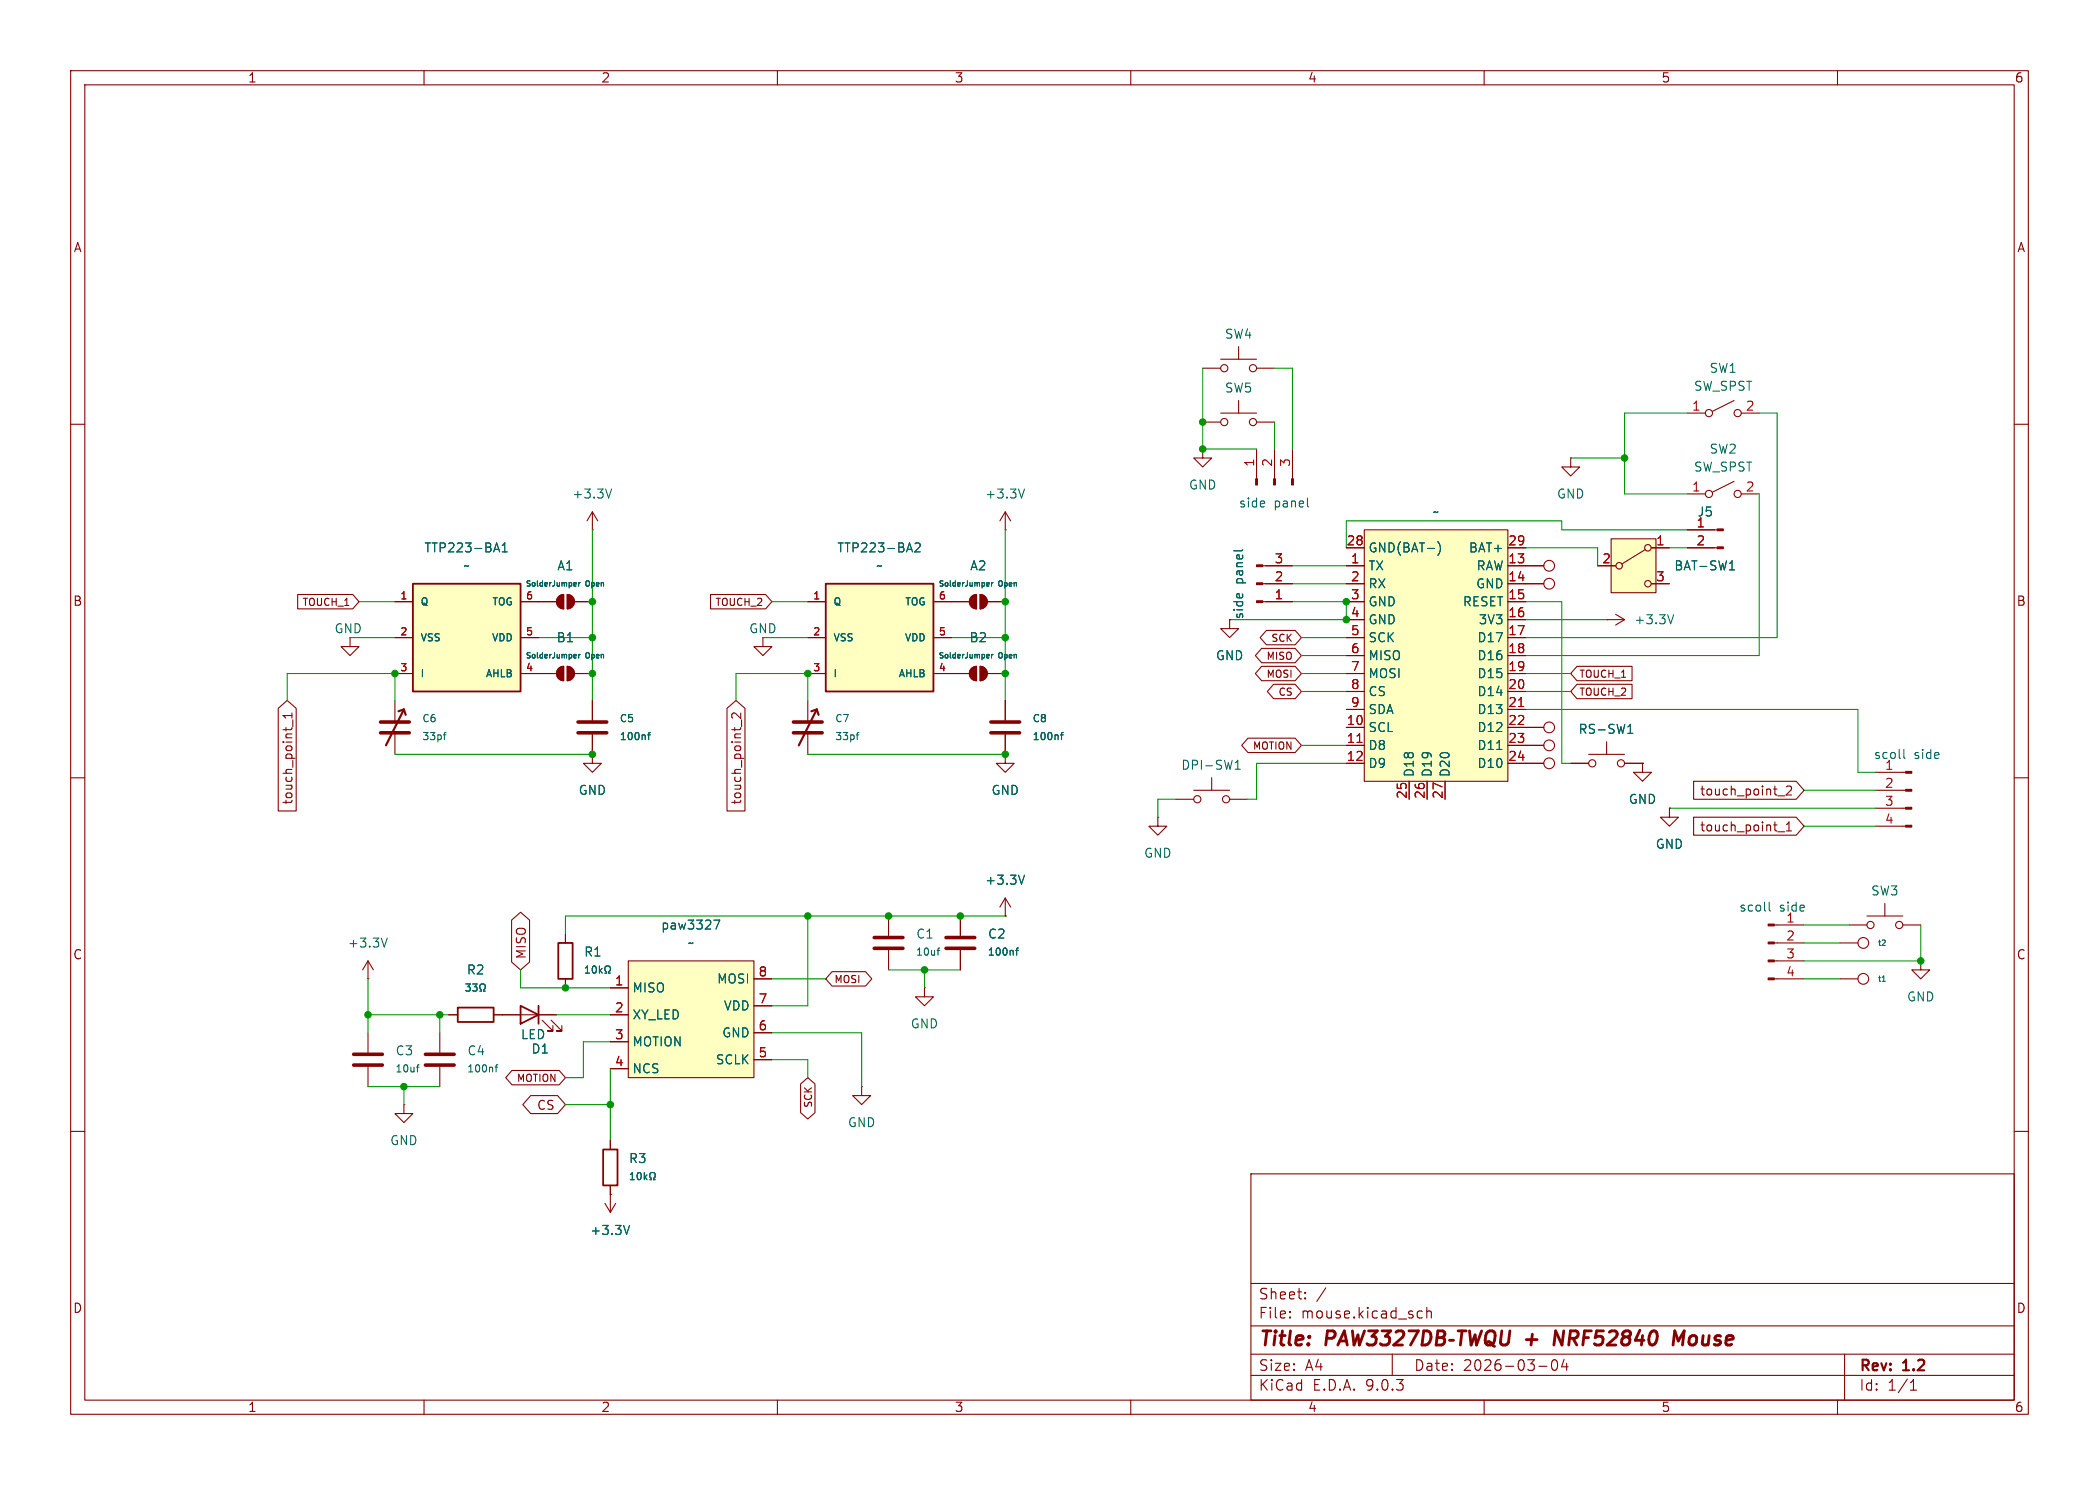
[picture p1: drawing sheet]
<svg xmlns="http://www.w3.org/2000/svg" width="297mm" height="210mm" viewBox="0 0 297 210" stroke-linecap="round" stroke-linejoin="round" font-family="sans-serif">
<g fill="none" stroke="#840000" stroke-width=".15">
<path d="M10 10h277v190h-277zM12 12h273v186h-273zM60 10v2M110 10v2M160 10v2M210 10v2M260 10v2M10 60h2M142.2 74.9h.1M142.2 72.4l-.7 1.3M142.2 72.4l.8 1.3M142.2 72.4v2.5"/>
<path d="M285 60h2M76.2 95.3h2.5M79 94.5l.4-.2 .4-.1v2.1a1.02 1.02 0 0 1-1-.7 1.02 1.02 0 0 1 .2-1.1zM80.3 94.2a1.02 1.02 0 0 1 1 1.1 1.02 1.02 0 0 1-1 1zM81.3 95.3h2.5M134.6 85.1h2.6M134.6 95.3h2.6M137.5 84.4l.3-.3h.4v2a1.02 1.02 0 0 1-1-.6 1.02 1.02 0 0 1 .3-1.1zM137.5 94.5l.3-.2 .4-.1v2.1a1.02 1.02 0 0 1-1-.7 1.02 1.02 0 0 1 .3-1.1zM138.7 84.1a1.02 1.02 0 0 1 1 1 1.02 1.02 0 0 1-1 1zM138.7 94.2a1.02 1.02 0 0 1 1 1.1 1.02 1.02 0 0 1-1 1zM139.7 85.1h2.5"/>
<path d="M139.7 95.3h2.5M142.2 99.1v2.8M10 110h2M142.2 106.7v1.3h1.3l-1.3 1.2-1.2-1.2h1.2M142.2 106.7h.1M142.2 103.9v2.8M163.8 115.6v1.2h1.3l-1.3 1.3-1.2-1.3h1.2M163.8 115.6h.1M166.4 113h2.5M168.9 111.8h5.1M171.4 110v1.8M174 113h2.5"/>
<path d="M285 110h2M142.2 129.5h.1M142.2 127v2.5M142.2 127l-.7 1.3M142.2 127l.8 1.3M261.6 130.8h2.6M264.2 129.5h5M266.7 127.8v1.7M269.2 130.8h2.6M52.1 146.1v2.7M52.1 150.9v2.8M57.1 156.2v1.3h1.3l-1.3 1.3-1.2-1.3h1.2"/>
<path d="M57.1 156.2h.1M62.2 146.1v2.7M62.2 150.9v2.8M63.5 143.5h1.3M69.8 143.5h8.9M76.7 144.3l1.5 1.5h-.7h.7v-.8M78 144.3l1.5 1.5h-.8h.8v-.8M121.9 153.7v1.2h1.3l-1.3 1.3-1.3-1.3h1.3M121.9 153.7h.1M10 160h2M85.6 170.2l.8 1.3M86.4 168.9h.1"/>
<path d="M86.4 161.3v1.3M86.4 167.6v3.9M87.1 170.2l-.7 1.3M177 166h108v32h-108zM285 160h2M60 198v2M110 198v2M160 198v2M177 194.5h108M177 191.5h108M177 187.5h108M177 181.5h108"/>
<path d="M182.5 186.3h.1l-.1 .1M182.5 186.3v.1M182.5 185.5v.1M182.5 185.5h.1l-.1 .1M184.7 183.6v.1M184.7 183.6h-.1l.1 .1M184.7 182.8v.1M184.7 182.8h-.1l.1 .1M187.6 182.1l-1.3 2M197 191.5v3M200.8 185.4l.4 .1M201.2 186.3l-.4 .1"/>
<path d="M201.9 185.5a.37 .37 0 0 1 .6 .1v.8M201.9 184.9v1.5M210 198v2M217.7 193.2h1.2M219.7 192.4a.36 .36 0 0 1 .3-.1 .36 .36 0 0 1 .3 .3 .77 .77 0 0 1-.4 1.2 .91 .91 0 0 1-.2-1.4zM221.3 192.2l-.3 1.1h.9M221.7 192.8v1M260 198v2M261 191.5v6.5M270.3 196.6h.9M270.3 195.5l.4-.4v1.5"/>
<circle cx="169.4" cy="113" r=".51"/>
<circle cx="173.5" cy="113" r=".51"/>
<circle cx="264.7" cy="130.8" r=".51"/>
<circle cx="268.7" cy="130.8" r=".51"/>
</g>
<g fill="none" stroke="#840000" stroke-width=".4">
<path d="M187.7 189.3h.8a.55 .55 0 0 0 .4-.5 .55 .55 0 0 0-.3-.6h-.8l-.2 2M189.3 190.2l.9-2 .4 2M189.6 189.6h.9M191.4 188.2l.2 2 .5-1.4 .2 1.4 .8-2M193.6 188.2h1.3l-.8 .8h.3l.3 .2v.6l-.1 .2-.3 .2h-.6l-.3-.2M195.6 188.2h1.2l-.8 .8h.3l.3 .2v.6l-.1 .2-.3 .2h-.6l-.3-.2M197.5 188.4l.3-.2h.5a.45 .45 0 0 1 .3 .6l-.1 .3-1.3 1.1h1.2M199.4 188.2h1.3l-1.1 2M201.5 188.2h.4a.97 .97 0 0 1 .4 1.5 .9 .9 0 0 1-1.1 .5zM203.3 189.2h.7M203.5 188.2h.6a.49 .49 0 0 1 .4 .5 .49 .49 0 0 1-.5 .5l.3 .1a.58 .58 0 0 1-.3 .9h-.8zM205.1 189.5h.6"/>
<path d="M206.3 188.2h1.2M206.9 188.2l-.3 2M207.9 188.2l.3 2 .5-1.4 .2 1.4 .7-2M210.4 188.5a.69 .69 0 0 1 1.1 0 1.47 1.47 0 0 1-.6 1.7l-.5-.1a1.5 1.5 0 0 1 0-1.6zM210.5 189.7l.4 .1 .6 .6M212.5 188.2l-.2 1.6 .2 .3a.66 .66 0 0 0 .9-.3l.2-1.6M216 189.4h1.5M219.9 190.2l.2-2 .9 2M236.7 190.2l.3-2 .5 1.4 .8-1.4-.2 2"/>
</g>
<g fill="none" stroke="#006464" stroke-width=".15">
<path d="M145 69.2l-.5 1.2M81.2 93h.3M81.2 92.6l.2-.1 .2 .2-.4 .1M81.9 92.5v.6M82.1 92.5l-.2 .2M139.6 82.9h.3M139.6 82.4h.3l.1 .2h-.4M139.6 92.6l.3-.1 .1 .2-.4 .1M139.6 93h.3M140.3 82.4v.5M140.3 92.5v.6M140.5 82.4l-.2 .1"/>
<path d="M140.5 92.5l-.2 .2M150.1 103.9h.3M150.4 103.6l-.2 .1v.9M174.8 108.8h.7M174.8 107.9l.3-.4v1.3M65.9 139.1h.6l-.3 .4 .3 .1v.5l-.2 .1-.4-.1M66.9 139.1h.6l-.3 .4 .3 .1v.5l-.2 .1-.4-.1M145 123.8l-.5 1.2M58.9 150.9h.4M59.3 150.6l-.2 .1M67.9 140.2h.2v-.2a.43 .43 0 0 1-.2-.6 .43 .43 0 0 1 .6-.2 .47 .47 0 0 1-.1 .8v.2h.3M70 150.9h.4"/>
<path d="M70.4 150.6l-.2 .1v.9M89.1 173.3l-.4 1.3M89.2 166.8h.6M89.2 166.1l.3-.3v1M90.2 165.9l.2-.1a.54 .54 0 0 1 .3 .5 .54 .54 0 0 1-.3 .5l-.2-.1-.1-.3zM91.2 165.8v1M91.3 166.4l.3 .4M91.6 166.2l-.4 .3M91.9 166.8h.3v-.2a.43 .43 0 0 1-.2-.6 .43 .43 0 0 1 .6-.1 .47 .47 0 0 1-.1 .7v.2h.2"/>
</g>
<path d="M140.2 102.1h4.1M140.2 103.6h4.1M50 149.1h4.1M50 150.6h4.1M60.2 149.1h4.1M60.2 150.6h4.1" fill="none" stroke="#840000" stroke-width=".51"/>
<g fill="#840000" stroke="#840000" stroke-width=".15">
<path d="M137.5 84.4l.3-.3h.4v2a1.02 1.02 0 0 1-1-.6 1.02 1.02 0 0 1 .3-1.1z"/>
<path d="M138.7 84.1a1.02 1.02 0 0 1 1 1 1.02 1.02 0 0 1-1 1z"/>
<path d="M137.5 94.5l.3-.2 .4-.1v2.1a1.02 1.02 0 0 1-1-.7 1.02 1.02 0 0 1 .3-1.1z"/>
<path d="M138.7 94.2a1.02 1.02 0 0 1 1 1.1 1.02 1.02 0 0 1-1 1z"/>
<path d="M79 94.5l.4-.2 .4-.1v2.1a1.02 1.02 0 0 1-1-.7 1.02 1.02 0 0 1 .2-1.1z"/>
<path d="M80.3 94.2a1.02 1.02 0 0 1 1 1.1 1.02 1.02 0 0 1-1 1z"/>
</g>
<path d="M64.8 142.5h5v2h-5zM73.7 142.2l2.5 1.3-2.5 1.3zM76.2 142.2v2.6M85.3 162.6h2.1v5h-2.1z" fill="none" stroke="#840000" stroke-width=".25"/>
<path d="M58.4 82.6h15.3v15.2h-15.3z" fill="#ffffc2"/>
<path d="M58.4 82.6h15.3v15.2h-15.3z" fill="none" stroke="#840000" stroke-width=".25"/>
<g fill="none" stroke="#840000" stroke-width=".15">
<path d="M170.2 59.7h2.5M170.2 52.1h2.5M172.7 58.4h5.1M172.7 50.8h5.1M175.3 49v1.8M175.3 56.6v1.8M177.8 59.7h2.5M177.8 52.1h2.5M170.2 63.5v1.3h1.2l-1.2 1.2-1.3-1.2h1.3M170.2 63.5h.1M177.8 63.5v4.2M180.3 63.5v4.2"/>
<path d="M182.9 63.5v4.2M49.5 90.2v1.2h1.3l-1.3 1.3-1.2-1.3h1.2M55.9 85.1h2.5M55.9 90.2h2.5M55.9 95.3h2.5M55.9 99.1v3M73.7 85.1h5M73.7 90.2h2.5M73.7 95.3h2.5M79 84.4l.4-.3h.4v2a1.02 1.02 0 0 1-1-.6 1.02 1.02 0 0 1 .2-1.1zM80.3 84.1a1.02 1.02 0 0 1 1 1 1.02 1.02 0 0 1-1 1zM81.3 85.1h2.5"/>
<path d="M83.8 99.1v2.8M107.9 90.2v1.2h1.3l-1.3 1.3-1.2-1.3h1.2M114.3 99.1v3M174 87.6v1.3h1.3l-1.3 1.3-1.3-1.3h1.3M174 87.6h.1M178.7 85.1h4.2M178.7 82.6h4.2M178.7 80h4.2M55.9 103.6v3.1M83.8 106.7v1.3h1.3l-1.3 1.2-1.3-1.2h1.3M83.8 106.7h.1M83.8 103.9v2.8"/>
<path d="M114.3 103.6v3.1M236.2 114.3v1.3h-1.3l1.3 1.2 1.3-1.2h-1.3M236.2 114.3h.1M52.1 138.4h.1M52.1 135.9l-.8 1.3M52.1 135.9l.7 1.3M52.1 135.9v2.5M125.7 129.5v2.8M125.7 134.4v2.8M135.9 129.5v2.8M135.9 134.4v2.8M251.1 130.8h4.2"/>
<path d="M251.1 133.4h4.2M251.1 135.9h4.2M251.1 138.4h4.2"/>
<circle cx="173.2" cy="59.7" r=".51"/>
<circle cx="173.2" cy="52.1" r=".51"/>
<circle cx="177.3" cy="59.7" r=".51"/>
<circle cx="177.3" cy="52.1" r=".51"/>
</g>
<g fill="none" stroke="#006464" stroke-width=".15">
<path d="M70 77.7h.6M70.3 76.8l.4 1.2M71.1 78h.7M71.1 77.1l.3-.3v1.2M175.8 77.7v.1M185.1 71.6l.1 .1M81.2 82.9h.3M81.2 82.4h.2l.2 .2h-.4M81.9 82.4v.5M82.1 82.4l-.2 .1M62.7 103.9h.4M63.1 103.6l-.2 .1"/>
<path d="M91.6 103.9h.4M92 103.6l-.2 .1v.9M121.2 103.9h.3M121.5 103.6l-.2 .1M54.8 132.7l-.4 1.2M132.6 134.4h.4M133 134.1l-.3 .1M143.7 134.4h.4M144.1 134.1l-.2 .1v.9M250.3 127.6v1.1l.2 .1"/>
</g>
<g fill="#840000" stroke="#840000" stroke-width=".15">
<path d="M79 84.4l.4-.3h.4v2a1.02 1.02 0 0 1-1-.6 1.02 1.02 0 0 1 .2-1.1z"/>
<path d="M80.3 84.1a1.02 1.02 0 0 1 1 1 1.02 1.02 0 0 1-1 1z"/>
<path d="M177.7 67.7h.2v.9h-.2z"/>
<path d="M180.2 67.7h.3v.9h-.3z"/>
<path d="M182.8 67.7h.2v.9h-.2z"/>
<path d="M250.2 130.7h.9v.2h-.9z"/>
<path d="M250.2 133.2h.9v.3h-.9z"/>
<path d="M250.2 135.8h.9v.2h-.9z"/>
<path d="M250.2 138.3h.9v.3h-.9z"/>
<path d="M177.8 85h.9v.2h-.9z"/>
<path d="M177.8 82.4h.9v.3h-.9z"/>
<path d="M177.8 79.9h.9v.2h-.9z"/>
</g>
<path d="M53.8 102.1h4.1M53.8 103.6h4.1M81.8 102.1h4.1M81.8 103.6h4.1M112.3 102.1h4M112.3 103.6h4M123.7 132.6h4.1M123.7 134.1h4.1M133.9 132.6h4M133.9 134.1h4" fill="none" stroke="#840000" stroke-width=".51"/>
<path d="M57.1 100.3l-2.5 5.1M57.1 100.3l-.7 .3M57.1 100.3l.3 .8M115.6 100.3l-2.6 5.1M115.6 100.3l-.8 .3M115.6 100.3l.2 .8" fill="none" stroke="#840000" stroke-width=".3"/>
<path d="M116.8 82.6h15.3v15.2h-15.3z" fill="#ffffc2"/>
<path d="M116.8 82.6h15.3v15.2h-15.3z" fill="none" stroke="#840000" stroke-width=".25"/>
<g fill="none" stroke="#840000" stroke-width=".15">
<path d="M114.3 85.1h2.5M114.3 90.2h2.5M114.3 95.3h2.5M132.1 85.1h2.5M132.1 90.2h2.5M132.1 95.3h2.5M227.3 87.6h.1M227.3 87.6h2.6M228.6 86.9l1.3 .7M229.9 87.6l-1.3 .8M222.2 108h2.6M224.8 106.7h5.1"/>
<path d="M227.3 104.9v1.8M229.9 108h2.5M232.4 108v1.2h-1.3l1.3 1.3 1.3-1.3h-1.3M232.4 108h.1M265.4 109.2h4.2M265.4 111.8h4.2M265.4 114.3h4.2M265.4 116.8h4.2M260.3 133.4h2.6M260.3 138.4h2.6M271.8 135.9v1.3h1.2l-1.2 1.2-1.3-1.2h1.3M271.8 135.9h.1"/>
<circle cx="225.3" cy="108" r=".51"/>
<circle cx="229.4" cy="108" r=".51"/>
<circle cx="263.7" cy="138.4" r=".76"/>
<circle cx="263.7" cy="133.3" r=".76"/>
</g>
<path d="M129.5 76.9l.2-.1h.3l.1 .1 .1 .2-.1 .2-.7 .7h.8M236.8 86.9l-.4 1.3M230.3 103.7h.7M230.3 102.8l.4-.4v1.3M269.4 106v1.1l.2 .2M266.3 138.8h.5" fill="none" stroke="#006464" stroke-width=".15"/>
<g fill="#840000" stroke="#840000" stroke-width=".15">
<path d="M269.6 109.1h.9v.2h-.9z"/>
<path d="M269.6 111.6h.9v.3h-.9z"/>
<path d="M269.6 114.2h.9v.2h-.9z"/>
<path d="M269.6 116.7h.9v.3h-.9z"/>
</g>
<path d="M193 74.9h20.4v35.6h-20.4z" fill="#ffffc2"/>
<g fill="none" stroke="#840000" stroke-width=".15">
<path d="M190.5 77.5h2.5M193 74.9h20.4v35.6h-20.4zM213.4 77.5h2.5M190.5 80h2.5M190.5 82.6h2.5M190.5 85.1h2.5M190.5 87.6h2.5M190.5 90.2h2.5M190.5 92.7h2.5M190.5 95.3h2.5M190.5 97.8h2.5M213.4 80h2.5"/>
<path d="M213.4 82.6h2.5M213.4 85.1h2.5M213.4 87.6h2.5M213.4 90.2h2.5M213.4 92.7h2.5M213.4 95.3h2.5M213.4 97.8h2.5M190.5 100.3h2.5M190.5 102.9h2.5M190.5 105.4h2.5M190.5 108h2.5M199.4 110.5v2.5"/>
<path d="M201.9 110.5v2.5M204.5 110.5v2.5M213.4 100.3h2.5M213.4 102.9h2.5M213.4 105.4h2.5M213.4 108h5"/>
<circle cx="219.2" cy="107.9" r=".76"/>
</g>
<path d="M203.4 76.6a1.46 1.46 0 0 1 0 1.9M211.8 106h.7" fill="none" stroke="#006464" stroke-width=".15"/>
<path d="M214.9 99.9h.7M192 105h.7" fill="none" stroke="#a90000" stroke-width=".15"/>
<path d="M228 76.2h6.3v7.6h-6.3z" fill="#ffffc2"/>
<g fill="none" stroke="#840000" stroke-width=".15">
<path d="M238.8 58.4h2.5M245.4 56.6l-3.1 1.6M246.4 58.4h2.5M83.8 74.9h.1M83.8 72.4l-.7 1.3M83.8 72.4l.8 1.3M83.8 72.4v2.5M222.2 64.8v1.2h1.3l-1.3 1.3-1.2-1.3h1.2M222.2 64.8h.1M228 76.2h6.3v7.6h-6.3zM232.8 77.7l-3.3 2.1M233.7 77.5h2.5"/>
<path d="M238.8 77.5h4.2M238.8 74.9h4.2M238.8 69.9h2.5M245.4 68.1l-3.1 1.5M246.4 69.9h2.5M215.9 80h2.5M215.9 82.6h2.5M226.1 80h2.5M233.7 82.6h2.5M215.9 105.4h2.5M215.9 102.9h2.5M80 132.1v1.3"/>
<path d="M80 138.4v1.3"/>
<circle cx="241.8" cy="58.4" r=".51"/>
<circle cx="245.9" cy="58.4" r=".51"/>
<circle cx="233.2" cy="77.5" r=".46"/>
<circle cx="241.8" cy="69.9" r=".51"/>
<circle cx="245.9" cy="69.9" r=".51"/>
<circle cx="219.2" cy="80" r=".76"/>
<circle cx="219.2" cy="82.5" r=".76"/>
<circle cx="229.1" cy="80" r=".46"/>
<circle cx="233.2" cy="82.6" r=".46"/>
<circle cx="219.2" cy="102.9" r=".76"/>
<circle cx="219.2" cy="105.4" r=".76"/>
</g>
<path d="M86.5 69.2l-.4 1.2M244.8 79.6l.3-.3v1.3M244.7 80.6h.7M82.8 137.6h.6M82.8 136.9l.3-.3v1M83.9 136.7l.1-.1a.54 .54 0 0 1 .4 .5 .54 .54 0 0 1-.4 .5l-.1-.1-.1-.3zM84.8 136.6v1M84.9 137.2l.3 .4M85.2 136.9l-.4 .4M85.6 137.6h.2v-.2a.43 .43 0 0 1-.2-.6 .43 .43 0 0 1 .6-.1 .47 .47 0 0 1-.1 .7v.2h.3" fill="none" stroke="#006464" stroke-width=".15"/>
<g fill="#840000" stroke="#840000" stroke-width=".15">
<path d="M243 74.8h.8v.3h-.8z"/>
<path d="M243 77.3h.8v.3h-.8z"/>
</g>
<path d="M79 133.4h2v5h-2z" fill="none" stroke="#840000" stroke-width=".25"/>
<path d="M88.9 135.9h17.8v16.5h-17.8z" fill="#ffffc2"/>
<g fill="none" stroke="#840000" stroke-width=".15">
<path d="M190.5 77.5h2.5M213.4 77.5h2.5M233.7 77.5h2.5M238.8 77.5h3.8M238.8 74.9h3.8M42.1 84.1h7.8l.9 1-.9 1h-7.8zM55.9 85.1h2.5M55.9 90.2h2.5M55.9 95.3h2.5M73.7 85.1h5M73.7 90.2h2.5M73.7 95.3h5"/>
<path d="M81.3 85.1h2.5M81.3 95.3h2.5M83.8 99.1v2.8M100.5 84.1h7.8l.9 1-.9 1h-7.8zM114.3 85.1h2.5M114.3 90.2h2.5M114.3 95.3h2.5M132.1 85.1h5.1M132.1 90.2h2.5M132.1 95.3h5.1M139.7 85.1h2.5M139.7 95.3h2.5"/>
<path d="M142.2 99.1v2.8M174 87.6h.1M178.5 91.7h4.8l.8 1-.8 1h-4.8l-.9-1zM178.5 94.2h4.8l.8 1.1-.8 1h-4.8l-.9-1zM179.1 85.1h3.8M179.1 82.6h3.8M179.1 80h3.8M179.2 89.2h4.1l.8 1-.8 1h-4.1l-.9-1zM180.2 96.8h3.1l.8 1-.8 1h-3.1l-.9-1zM190.5 85.1h2.5M190.5 82.6h2.5M190.5 80h2.5"/>
<path d="M190.5 90.2h2.5M190.5 95.3h2.5M190.5 87.6h2.5M190.5 92.7h2.5M190.5 97.8h2.5M213.4 85.1h2.5M213.4 82.6h5M213.4 80h5M213.4 90.2h2.5M213.4 95.3h2.5M213.4 87.6h2.5M213.4 92.7h2.5"/>
<path d="M213.4 97.8h2.5M223.1 94.2h7.8v2.1h-7.8l-.9-1zM223.1 96.8h7.8v2h-7.8l-.9-1zM226.1 80h2.5M233.7 82.6h2.5M39.4 100.2l1.2-1.1 1.3 1.1v14.5h-2.5zM41.3 100.8v.8M41.3 101.2h-1.3l.4 .4M41.4 101.8v1M83.8 106.7h.1M83.8 103.9v2.8M102.9 100.2l1.2-1.1 1.3 1.1v14.5h-2.5z"/>
<path d="M104.8 100.8v.8l-.7-.7-.2-.1-.2 .1-.2 .2v.3l.2 .2M104.9 101.8v1M142.2 106.7h.1M142.2 103.9v2.8M176.6 104.4h6.7l.8 1-.8 1h-6.7l-.9-1zM190.5 108h2.5M190.5 100.3h2.5M190.5 102.9h2.5M190.5 105.4h2.5M199.4 110.5v2.5M201.9 110.5v2.5M204.5 110.5v2.5"/>
<path d="M213.4 108h5M213.4 100.3h2.5M213.4 102.9h5M213.4 105.4h5M222.2 108h2.6M229.9 108h2.5M232.4 108h.1M236.2 114.3h.1M239.6 110.5h14.6l1.1 1.3-1.1 1.2h-14.6zM239.6 115.6h14.6l1.1 1.2-1.1 1.3h-14.6zM251.6 112.6h.9M251.6 117.6h.9"/>
<path d="M252.8 111.3l.2-.1h.3l.1 .1 .1 .2-.1 .2-.7 .7h.8M252.8 117.5h.7M252.8 116.6l.3-.4v1.3M72.4 130.1l1.3-1.1 1.2 1.1v5.9l-1.2 1.2-1.3-1.2zM80 132.1v1.3M80 138.4v1.3M86.4 139.7h2.5M88.9 135.9h17.8v16.5h-17.8zM106.7 138.4h2.5M117.7 137.4h4.8l.9 1-.9 1h-4.8l-.9-1zM130.8 139.7v1.3h1.3l-1.3 1.2-1.3-1.2h1.3M130.8 139.7h.1"/>
<path d="M135.9 129.5v2.8M135.9 134.4v2.8M142.2 129.5h.1M63.5 143.5h1.3M69.8 143.5h3.9M72.4 151.4h6.7l.9 1-.9 1h-6.7l-.8-1zM75.1 154.9h3.8l1.1 1.3-1.1 1.3h-3.8l-1.1-1.3zM76.2 143.5h2.5M86.4 143.5h2.5M86.4 147.3h2.5M86.4 151.1h2.5M106.7 142.2h2.5"/>
<path d="M106.7 146.1h2.5M106.7 149.9h2.5M113.3 153.3l1-.9 1 .9v4.1l-1 .8-1-.8zM86.4 168.9h.1M86.4 161.3v1.3M86.4 167.6v1.3"/>
</g>
<g fill="none" stroke="#006464" stroke-width=".15">
<path d="M70 77.7h.6M70.3 76.8l.4 1.2M71.1 78h.7M71.1 77.1l.3-.3v1.2M129.5 76.9l.2-.1h.3l.1 .1 .1 .2-.1 .2-.7 .7h.8M175.8 77.7v.1M203.4 76.6a1.46 1.46 0 0 1 0 1.9M244.8 79.6l.3-.3v1.3M81.2 82.9h.3M81.2 82.4h.2l.2 .2h-.4M81.2 93h.3M81.2 92.6l.2-.1 .2 .2-.4 .1"/>
<path d="M81.9 82.4v.5M81.9 92.5v.6M82.1 82.4l-.2 .1M82.1 92.5l-.2 .2M139.6 82.9h.3M139.6 82.4h.3l.1 .2h-.4M139.6 92.6l.3-.1 .1 .2-.4 .1M139.6 93h.3M140.3 82.4v.5M140.3 92.5v.6M140.5 82.4l-.2 .1M140.5 92.5l-.2 .2"/>
<path d="M244.7 80.6h.7M91.6 103.9h.4M92 103.6l-.2 .1v.9M150.1 103.9h.3M150.4 103.6l-.2 .1v.9M211.8 106h.7M230.3 103.7h.7M230.3 102.8l.4-.4v1.3M65.9 139.1h.6l-.3 .4 .3 .1v.5l-.2 .1-.4-.1M66.9 139.1h.6l-.3 .4 .3 .1v.5l-.2 .1-.4-.1M82.8 137.6h.6M82.8 136.9l.3-.3v1"/>
<path d="M83.9 136.7l.1-.1a.54 .54 0 0 1 .4 .5 .54 .54 0 0 1-.4 .5l-.1-.1-.1-.3zM84.8 136.6v1M84.9 137.2l.3 .4M85.2 136.9l-.4 .4M85.6 137.6h.2v-.2a.43 .43 0 0 1-.2-.6 .43 .43 0 0 1 .6-.1 .47 .47 0 0 1-.1 .7v.2h.3M101 130.1h.8l-.5 1.3M143.7 134.4h.4M144.1 134.1l-.2 .1v.9M145 123.8l-.5 1.2M67.9 140.2h.2v-.2a.43 .43 0 0 1-.2-.6 .43 .43 0 0 1 .6-.2 .47 .47 0 0 1-.1 .8v.2h.3M89.1 173.3l-.4 1.3M89.2 166.8h.6"/>
<path d="M89.2 166.1l.3-.3v1M90.2 165.9l.2-.1a.54 .54 0 0 1 .3 .5 .54 .54 0 0 1-.3 .5l-.2-.1-.1-.3zM91.2 165.8v1M91.3 166.4l.3 .4M91.6 166.2l-.4 .3M91.9 166.8h.3v-.2a.43 .43 0 0 1-.2-.6 .43 .43 0 0 1 .6-.1 .47 .47 0 0 1-.1 .7v.2h.2"/>
</g>
<g fill="none" stroke="#009600" stroke-width=".15">
<path d="M170.2 52.1v11.4h7.6M180.3 52.1h2.6v11.4M180.3 59.7v3.8M238.8 58.4h-8.9v11.5h8.9M248.9 58.4h2.6v31.8h-35.6M83.8 74.9v24.2M142.2 74.9v24.2M215.9 77.5h10.2v2.5M222.2 64.8h7.7M236.2 77.5h2.6M238.8 74.9h-17.8v-1.2h-30.5v3.8M248.9 69.9v22.8h-33"/>
<path d="M40.6 99.1v-3.8h15.3v3.8M49.5 90.2h6.4M50.8 85.1h5.1M76.2 90.2h7.6M104.1 99.1v-3.8h10.2v3.8M107.9 90.2h6.4M109.2 85.1h5.1M134.6 90.2h7.6M182.9 85.1h7.6v2.5h-16.5M182.9 82.6h7.6M182.9 80h7.6M184.1 90.2h6.4"/>
<path d="M184.1 95.3h6.4M184.1 97.8h6.4M184.1 92.7h6.4M215.9 95.3h6.3M215.9 85.1h5.1v22.9h1.2M215.9 97.8h6.3M215.9 87.6h11.4M55.9 106.7h27.9M114.3 106.7h27.9M166.4 113h-2.6v2.6M184.1 105.4h6.4M190.5 108h-12.7v5h-1.3"/>
<path d="M215.9 100.3h47v8.9h2.5M236.2 114.3h29.2M255.3 111.8h10.1M255.3 116.8h10.1M52.1 138.4v7.7M73.7 137.2v2.5h12.7M109.2 138.4h7.6M114.3 129.5v12.7h-5.1M125.7 137.2h10.2M130.8 137.2v2.5M142.2 129.5h-62.2v2.6M255.3 138.4h5"/>
<path d="M255.3 130.8h6.3M255.3 133.4h5M271.8 130.8v5.1h-16.5M52.1 153.7h10.1M52.1 143.5h11.4M57.1 153.7v2.5M62.2 143.5v2.6M78.7 143.5h7.7M80 156.2h6.4M86.4 147.3h-3.9v5.1h-2.5M86.4 151.1v10.2M109.2 149.9h5.1v2.5"/>
<path d="M109.2 146.1h12.7v7.6"/>
</g>
<path d="M214.9 99.9h.7M192 105h.7" fill="none" stroke="#a90000" stroke-width=".15"/>
<g fill="#009600" stroke="#009600" stroke-width=".15">
<circle cx="57.1" cy="153.7" r=".46"/>
<circle cx="52.1" cy="143.5" r=".46"/>
<circle cx="62.2" cy="143.5" r=".46"/>
<circle cx="142.2" cy="90.2" r=".46"/>
<circle cx="142.2" cy="85.1" r=".46"/>
<circle cx="170.2" cy="63.5" r=".46"/>
<circle cx="170.2" cy="59.7" r=".46"/>
<circle cx="142.2" cy="106.7" r=".46"/>
<circle cx="142.2" cy="95.3" r=".46"/>
<circle cx="135.9" cy="129.5" r=".46"/>
<circle cx="130.8" cy="137.2" r=".46"/>
<circle cx="125.7" cy="129.5" r=".46"/>
<circle cx="114.3" cy="95.3" r=".46"/>
<circle cx="271.8" cy="135.9" r=".46"/>
<circle cx="190.5" cy="87.6" r=".46"/>
<circle cx="190.5" cy="85.1" r=".46"/>
<circle cx="229.9" cy="64.8" r=".46"/>
<circle cx="80" cy="139.7" r=".46"/>
<circle cx="114.3" cy="129.5" r=".46"/>
<circle cx="86.4" cy="156.2" r=".46"/>
<circle cx="83.8" cy="95.3" r=".46"/>
<circle cx="83.8" cy="106.7" r=".46"/>
<circle cx="55.9" cy="95.3" r=".46"/>
<circle cx="83.8" cy="90.2" r=".46"/>
<circle cx="83.8" cy="85.1" r=".46"/>
</g>
<g font-size="2.8" fill="#840000">
<text x="178" y="190.9">Title:</text>
<text x="216.7" y="190.9">+</text>
<text x="221.5" y="190.9">NRF52840</text>
<text x="239.2" y="190.9">Mouse</text>
</g>
<g font-size="2.1" fill="#840000">
<text x="178" y="184">Sheet:</text>
<text x="178" y="186.7">File:</text>
<text x="184.1" y="186.7">mouse.kicad_sch</text>
<text x="178" y="196.9">KiCad</text>
<text x="178" y="194.1">Size:</text>
<text x="184.7" y="194.1">A4</text>
<text x="185.7" y="196.9">E.D.A.</text>
<text x="193.3" y="196.9">9.0.3</text>
<text x="200" y="194.1">Date:</text>
<text x="207" y="194.1">2026-03-04</text>
<text x="263" y="194.3">Rev:</text>
<text x="263" y="196.9">Id:</text>
<text x="267.1" y="196.9">1/1</text>
<text x="269.4" y="194.3">1.2</text>
</g>
<g font-size="1.8" fill="#840000">
<text x="35" y="11.9">1</text>
<text x="85" y="11.9">2</text>
<text x="135" y="11.9">3</text>
<text x="185" y="11.9">4</text>
<text x="235" y="11.9">5</text>
<text x="285" y="11.9">6</text>
<text x="10.3" y="35.9">A</text>
<text x="285.3" y="35.9">A</text>
<text x="10.3" y="85.9">B</text>
<text x="285.3" y="85.9">B</text>
<text x="41.6" y="113.9" transform="rotate(-90 41.6 113.9)">touch_point_1</text>
<text x="105.1" y="113.9" transform="rotate(-90 105.1 113.9)">touch_point_2</text>
<text x="240.5" y="112.7">touch_point_2</text>
<text x="240.5" y="117.8">touch_point_1</text>
<text x="10.3" y="135.9">C</text>
<text x="74.6" y="135.7" transform="rotate(-90 74.6 135.7)">MISO</text>
<text x="285.3" y="135.9">C</text>
<text x="75.9" y="157.2">CS</text>
<text x="10.3" y="185.9">D</text>
<text x="285.3" y="185.9">D</text>
<text x="35" y="199.9">1</text>
<text x="85" y="199.9">2</text>
<text x="135" y="199.9">3</text>
<text x="185" y="199.9">4</text>
<text x="235" y="199.9">5</text>
<text x="285" y="199.9">6</text>
</g>
<g font-size="1.8" fill="#006464">
<text x="173.2" y="48.1">SW4</text>
<text x="241.8" y="52.9">SW1</text>
<text x="173.2" y="55.7">SW5</text>
<text x="239.6" y="55.5">SW_SPST</text>
<text x="241.8" y="64.4">SW2</text>
<text x="80.9" y="70.7">+3.3V</text>
<text x="139.3" y="70.7">+3.3V</text>
<text x="168.1" y="69.4">GND</text>
<text x="175.2" y="72">side</text>
<text x="180.3" y="72">panel</text>
<text x="220.2" y="70.7">GND</text>
<text x="239.6" y="66.9">SW_SPST</text>
<text x="202.6" y="73.3">~</text>
<text x="240.1" y="73.3">J5</text>
<text x="60" y="78.3">TTP223-BA1</text>
<text x="65.5" y="80.9">~</text>
<text x="78.8" y="80.9">A1</text>
<text x="118.4" y="78.3">TTP223-BA2</text>
<text x="123.9" y="80.9">~</text>
<text x="137.2" y="80.9">A2</text>
<text x="176.1" y="82.6" transform="rotate(-90 176.1 82.6)">panel</text>
<text x="193.5" y="78.3">GND(BAT-)</text>
<text x="193.5" y="80.9">TX</text>
<text x="193.5" y="83.4">RX</text>
<text x="207.8" y="78.3">BAT+</text>
<text x="208.8" y="83.4">GND</text>
<text x="208.8" y="80.9">RAW</text>
<text x="236.8" y="80.9">BAT-SW1</text>
<text x="47.2" y="89.8">GND</text>
<text x="105.9" y="89.8">GND</text>
<text x="176.1" y="87.7" transform="rotate(-90 176.1 87.7)">side</text>
<text x="193.5" y="86">GND</text>
<text x="193.5" y="88.5">GND</text>
<text x="206.9" y="86">RESET</text>
<text x="209.1" y="88.5">3V3</text>
<text x="231.1" y="88.5">+3.3V</text>
<text x="78.7" y="91">B1</text>
<text x="137.1" y="91">B2</text>
<text x="172" y="93.6">GND</text>
<text x="193.5" y="91">SCK</text>
<text x="193.5" y="93.6">MISO</text>
<text x="209" y="91">D17</text>
<text x="209" y="93.6">D16</text>
<text x="193.5" y="96.1">MOSI</text>
<text x="193.5" y="98.7">CS</text>
<text x="193.5" y="101.2">SDA</text>
<text x="209" y="96.1">D15</text>
<text x="209" y="98.7">D14</text>
<text x="209" y="101.2">D13</text>
<text x="193.5" y="103.7">SCL</text>
<text x="193.5" y="106.3">D8</text>
<text x="209" y="103.7">D12</text>
<text x="209" y="106.3">D11</text>
<text x="223.3" y="104">RS-SW1</text>
<text x="265.1" y="107.5">scoll</text>
<text x="270.8" y="107.5">side</text>
<text x="81.8" y="112.6">GND</text>
<text x="140.2" y="112.6">GND</text>
<text x="167.1" y="109.1">DPI-SW1</text>
<text x="193.5" y="108.8">D9</text>
<text x="200.3" y="110" transform="rotate(-90 200.3 110)">D18</text>
<text x="202.8" y="110" transform="rotate(-90 202.8 110)">D19</text>
<text x="205.3" y="110" transform="rotate(-90 205.3 110)">D20</text>
<text x="209" y="108.8">D10</text>
<text x="230.4" y="113.9">GND</text>
<text x="266.6" y="109">1</text>
<text x="139.3" y="125.3">+3.3V</text>
<text x="161.8" y="121.5">GND</text>
<text x="234.2" y="120.2">GND</text>
<text x="93.5" y="131.7">paw3327</text>
<text x="246" y="129.1">scoll</text>
<text x="251.8" y="129.1">side</text>
<text x="252.7" y="130.6">1</text>
<text x="264.7" y="126.8">SW3</text>
<text x="49.1" y="134.2">+3.3V</text>
<text x="82.6" y="135.5">R1</text>
<text x="97.2" y="134.2">~</text>
<text x="129.5" y="132.9">C1</text>
<text x="139.7" y="132.9">C2</text>
<text x="66" y="138">R2</text>
<text x="89.4" y="140.6">MISO</text>
<text x="101.4" y="139.3">MOSI</text>
<text x="102.3" y="143.1">VDD</text>
<text x="269.7" y="141.8">GND</text>
<text x="55.9" y="149.5">C3</text>
<text x="66" y="149.5">C4</text>
<text x="73.6" y="147.2">LED</text>
<text x="75.1" y="149.2">D1</text>
<text x="89.4" y="144.4">XY_LED</text>
<text x="89.4" y="148.2">MOTION</text>
<text x="102.1" y="146.9">GND</text>
<text x="128.8" y="145.6">GND</text>
<text x="89.4" y="152">NCS</text>
<text x="101.2" y="150.7">SCLK</text>
<text x="119.9" y="159.6">GND</text>
<text x="55.1" y="162.2">GND</text>
<text x="88.9" y="164.7">R3</text>
<text x="83.4" y="174.9">+3.3V</text>
</g>
<g font-size="1.8" fill="#a90000">
<text x="239.3" y="58.2">1</text>
<text x="246.9" y="58.2">2</text>
<text x="177.5" y="66.1" transform="rotate(-90 177.5 66.1)">1</text>
<text x="180.1" y="66.1" transform="rotate(-90 180.1 66.1)">2</text>
<text x="182.6" y="66.1" transform="rotate(-90 182.6 66.1)">3</text>
<text x="239.3" y="69.6">1</text>
<text x="246.9" y="69.6">2</text>
<text x="190.5" y="77.2">28</text>
<text x="213.3" y="77.2">29</text>
<text x="234.2" y="77.2">1</text>
<text x="240" y="74.7">1</text>
<text x="240" y="77.2">2</text>
<text x="180.3" y="82.3">2</text>
<text x="180.3" y="79.8">3</text>
<text x="191.1" y="79.8">1</text>
<text x="191.1" y="82.3">2</text>
<text x="213.3" y="79.8">13</text>
<text x="213.3" y="82.3">14</text>
<text x="226.6" y="79.8">2</text>
<text x="234.2" y="82.3">3</text>
<text x="180.3" y="84.8">1</text>
<text x="191.1" y="84.8">3</text>
<text x="191.1" y="87.4">4</text>
<text x="191.1" y="89.9">5</text>
<text x="213.3" y="84.8">15</text>
<text x="213.3" y="87.4">16</text>
<text x="213.3" y="89.9">17</text>
<text x="191.1" y="92.5">6</text>
<text x="191.1" y="95">7</text>
<text x="213.3" y="92.5">18</text>
<text x="213.3" y="95">19</text>
<text x="191.1" y="97.5">8</text>
<text x="191.1" y="100.1">9</text>
<text x="213.3" y="97.5">20</text>
<text x="213.3" y="100.1">21</text>
<text x="190.5" y="102.6">10</text>
<text x="190.5" y="105.2">11</text>
<text x="190.5" y="107.7">12</text>
<text x="213.3" y="102.6">22</text>
<text x="213.3" y="105.2">23</text>
<text x="213.3" y="107.7">24</text>
<text x="199.1" y="113.1" transform="rotate(-90 199.1 113.1)">25</text>
<text x="201.7" y="113.1" transform="rotate(-90 201.7 113.1)">26</text>
<text x="204.2" y="113.1" transform="rotate(-90 204.2 113.1)">27</text>
<text x="266.6" y="111.5">2</text>
<text x="266.6" y="114">3</text>
<text x="266.6" y="116.6">4</text>
<text x="252.7" y="133.1">2</text>
<text x="252.7" y="135.6">3</text>
<text x="86.9" y="139.4">1</text>
<text x="86.9" y="143.3">2</text>
<text x="107.2" y="138.2">8</text>
<text x="107.2" y="142">7</text>
<text x="252.7" y="138.2">4</text>
<text x="86.9" y="147.1">3</text>
<text x="107.2" y="145.8">6</text>
<text x="107.2" y="149.6">5</text>
<text x="86.9" y="150.9">4</text>
</g>
<g font-size="1.4" fill="#840000">
<text x="42.7" y="85.9">TOUCH_1</text>
<text x="101.1" y="85.9">TOUCH_2</text>
<text x="179.1" y="93.5">MISO</text>
<text x="179.8" y="91">SCK</text>
<text x="179.1" y="96.1">MOSI</text>
<text x="180.8" y="98.6">CS</text>
<text x="223.4" y="96.1">TOUCH_1</text>
<text x="223.4" y="98.6">TOUCH_2</text>
<text x="177.1" y="106.2">MOTION</text>
<text x="118" y="139.2">MOSI</text>
<text x="73" y="153.2">MOTION</text>
<text x="115.1" y="156.8" transform="rotate(-90 115.1 156.8)">SCK</text>
</g>
<g font-size="1.4" fill="#a90000">
<text x="56.5" y="84.8">1</text>
<text x="56.5" y="89.9">2</text>
<text x="74.3" y="84.8">6</text>
<text x="74.3" y="89.9">5</text>
<text x="115" y="84.8">1</text>
<text x="115" y="89.9">2</text>
<text x="132.7" y="84.8">6</text>
<text x="132.7" y="89.9">5</text>
<text x="56.5" y="95">3</text>
<text x="74.3" y="95">4</text>
<text x="115" y="95">3</text>
<text x="132.7" y="95">4</text>
</g>
<g font-size="1.4" fill="#006464">
<text x="59.4" y="85.8">Q</text>
<text x="69.5" y="85.8">TOG</text>
<text x="117.9" y="85.8">Q</text>
<text x="128" y="85.8">TOG</text>
<text x="59.4" y="90.9">VSS</text>
<text x="59.4" y="96">I</text>
<text x="68.6" y="96">AHLB</text>
<text x="69.5" y="90.9">VDD</text>
<text x="117.9" y="90.9">VSS</text>
<text x="117.9" y="96">I</text>
<text x="127" y="96">AHLB</text>
<text x="127.9" y="90.9">VDD</text>
<text x="59.7" y="102.3">C6</text>
<text x="59.7" y="104.9">33pf</text>
<text x="87.6" y="102.3">C5</text>
<text x="87.6" y="104.9">100nf</text>
<text x="118.1" y="102.3">C7</text>
<text x="118.1" y="104.9">33pf</text>
<text x="146" y="102.3">C8</text>
<text x="146" y="104.9">100nf</text>
<text x="129.5" y="135.4">10uf</text>
<text x="139.7" y="135.4">100nf</text>
<text x="55.8" y="151.9">10uf</text>
<text x="66" y="151.9">100nf</text>
</g>
<g font-size="1.1" fill="#006464">
<text x="74.3" y="83.2">SolderJumper</text>
<text x="82.9" y="83.2">Open</text>
<text x="132.7" y="83.2">SolderJumper</text>
<text x="141.3" y="83.2">Open</text>
<text x="74.3" y="93.3">SolderJumper</text>
<text x="82.9" y="93.3">Open</text>
<text x="132.7" y="93.3">SolderJumper</text>
<text x="141.3" y="93.3">Open</text>
<text x="265.6" y="134">t2</text>
<text x="265.6" y="139">t1</text>
</g>
</svg>
